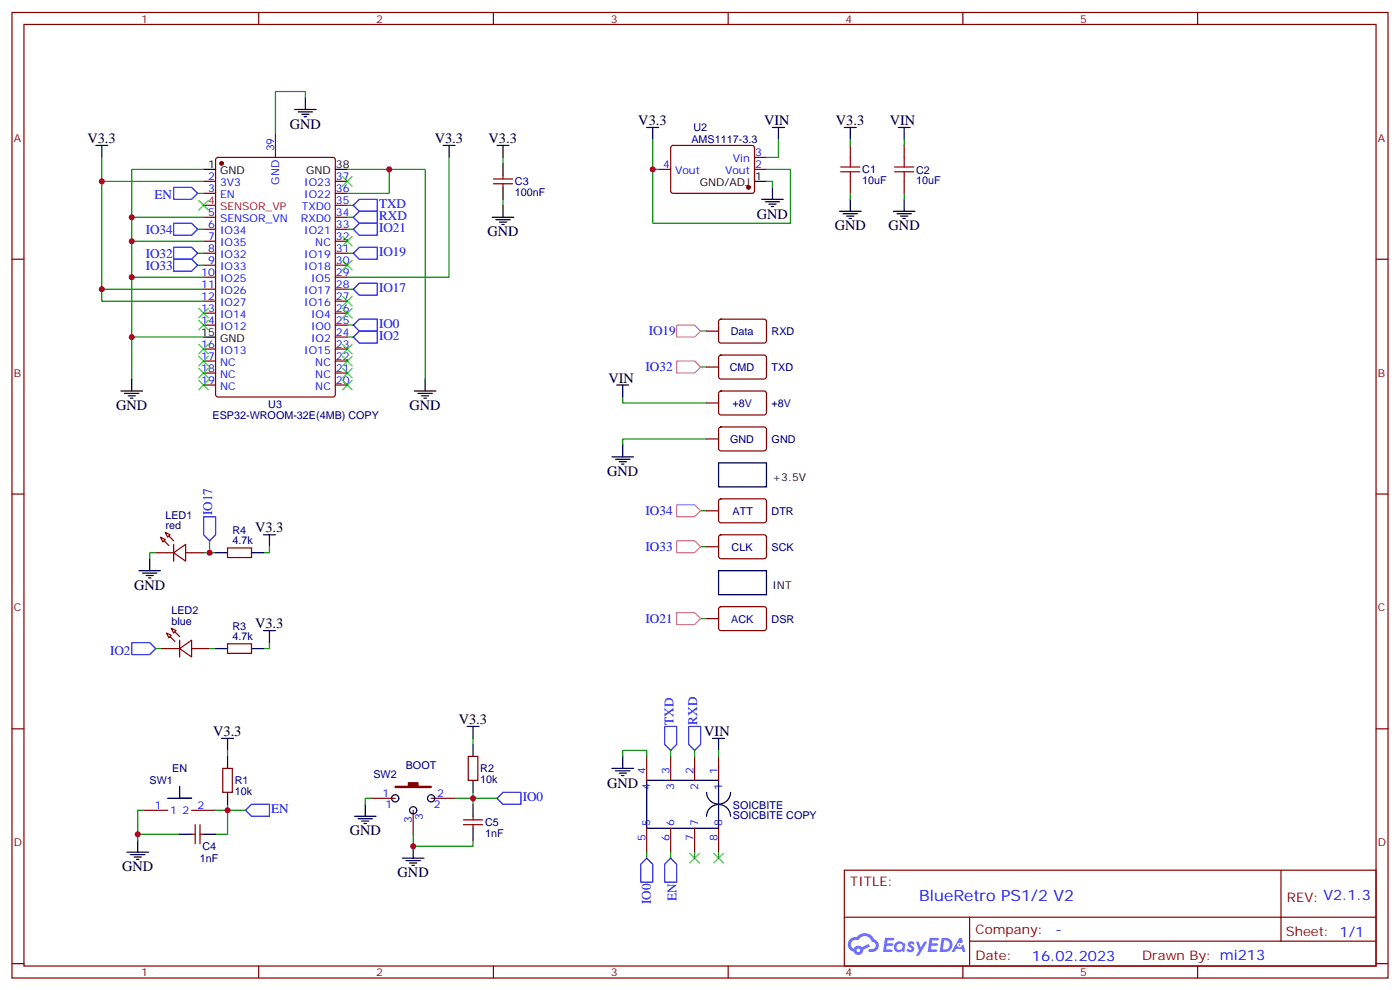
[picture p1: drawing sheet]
<svg xmlns="http://www.w3.org/2000/svg" width="412mm" height="292mm" viewBox="0 0 412 292" stroke-linecap="round" stroke-linejoin="round" font-family="sans-serif">
<g fill="none" stroke="#870000" stroke-width=".35">
<path d="M3.5 3.7h405.4v284.3h-405.4zM7.1 7.2h398.2v277.3h-398.2zM76.2 3.7v3.5M145.3 3.7v3.5M214.5 3.7v3.5M283.6 3.7v3.5M352.8 3.7v3.5M3.5 76.3h3.6M405.3 76.3h3.6M3.5 145.5h3.6M405.3 145.5h3.6M3.5 214.6h3.6"/>
<path d="M405.3 214.6h3.6M248.7 256.3h156.6v28.2h-156.6zM377.3 256.3v20.9M248.7 270.1h156.5M285.6 277.2h119.6M285.6 270.1v14.1M3.5 283.8h3.6M76.2 284.5v3.5M145.3 284.5v3.5M214.5 284.5v3.5M283.6 284.5v3.5M352.8 284.5v3.5"/>
<path d="M405.3 283.8h3.6"/>
</g>
<g fill="#5487ff">
<path d="M267.7 277.4a1.22 1.22 0 0 1 1.7 .3l-.4 .6a.47 .47 0 0 0-.3-.4 .47 .47 0 0 0-.5 .2l.1 .2a1.14 1.14 0 0 1 .8 1.7 1.14 1.14 0 0 1-1.9 0l-.2-.2 .5-.5 .7 .4a.29 .29 0 0 0 .3-.2 .29 .29 0 0 0-.2-.4 1.04 1.04 0 0 1-.6-1.7z"/>
<path d="M260.7 276.2h2.4l.3 .2-.2 .5h-1.8l-.1 .9h1.5l.3 .3-.3 .4h-1.6l-.2 1.1 1.7 .1 .2 .3-.2 .3h-2.6z"/>
<path d="M273.8 276.2h2.4l.3 .2-.1 .5h-1.8l-.2 .9h1.6l.3 .3-.4 .4h-1.6l-.1 1.1 1.7 .1 .2 .3-.2 .3h-2.6z"/>
<path d="M282.6 276.2h.7l.3 1.2-.6 .4a.69 .69 0 0 0-1 .2 .69 .69 0 0 0 .4 1 .69 .69 0 0 0 .9-.6l.5-.3 .6 2.2h-.8l-.2-.9h-1.8l-.5 .9h-.8z"/>
<path d="M269.8 277.3h.8l.6 1.8 1.1-1.8h.9l-2.6 4.2h-.8l.9-1.6z"/>
<path d="M277.4 276.2l-.6 4.1h1.3a2.11 2.11 0 0 0 2.5-2.1 2.11 2.11 0 0 0-2.5-2zM278.1 276.9a1.39 1.39 0 0 1 1.7 1.4 1.39 1.39 0 0 1-1.8 1.3h-.3z"/>
<path d="M263.7 277.8a1.54 1.54 0 0 0-.1 2.2 1.54 1.54 0 0 0 2.2 .1l.6 .2 .3-2.3-.2-.2h-.4a1.49 1.49 0 0 0-2.4 0zM264 278.8a.94 .94 0 0 1 1.8 0 .94 .94 0 0 1-1.8 0z"/>
<path d="M250.4 276.6a2.18 2.18 0 0 0 1.1 3.7 1.44 1.44 0 0 0 1.6 .9 1.44 1.44 0 0 0 1.2-1.5l2-1-.5-.7-1.9 .9a1.47 1.47 0 0 0-2.4 .5 1.39 1.39 0 0 1-.7-2 1.39 1.39 0 0 1 2-.4 2.12 2.12 0 0 1 2.2-1.3 2.12 2.12 0 0 1 1.9 1.7 1.14 1.14 0 0 1 1.1 1.4 1.14 1.14 0 0 1-1.7 .7 .43 .43 0 0 0-.5 .4 .43 .43 0 0 0 .4 .4 1.98 1.98 0 0 0 2.5-1.2 1.98 1.98 0 0 0-1.2-2.5 3.1 3.1 0 0 0-5.3-.7l-.9 .1zM252.3 279.9a.55 .55 0 0 1 1.1 0 .55 .55 0 0 1-1.1 0z"/>
<circle cx="282.6" cy="278.3" r=".26"/>
</g>
<g fill="none" stroke="#000" stroke-width=".35">
<path d="M86.8 32.2h6.3M87.8 32.9h4.3M88.9 33.7h2.1M89.6 34.4h.7M90 28.7v3.5M190.5 37.5h3.5M192.3 37.5v3.6M227.5 37.5h3.6M229.3 37.5v3.6M248.7 37.5h3.5M250.5 37.5v3.6M264.6 37.5h3.5"/>
<path d="M266.3 37.5v3.6M28.2 42.8h3.5M30 42.8v3.6M60 49.9h3.5M98.8 49.9h3.5M130.5 42.8h3.6M132.3 42.8v3.6M146.4 42.8h3.5M148.2 42.8v3.6M148.2 48.1v3.5M148.2 55.2v3.5M222.2 53.4h3.6"/>
<path d="M224.4 58.7h6.3M225.4 59.4h4.3M227.5 55.2v3.5M250.5 58.7v3.5M266.3 58.7v3.5M145 64h6.3M146 64.7h4.3M147.1 65.4h2.1M147.8 66.1h.7M148.2 60.5v3.5M226.5 60.1h2.1M227.2 60.8h.7"/>
<path d="M247.3 62.2h6.3M248.4 62.9h4.2M249.4 63.6h2.1M250.1 64.3h.7M263.2 62.2h6.3M264.2 62.9h4.3M265.3 63.6h2.1M266 64.3h.7M60 99.3h3.5M35.6 115.1h6.4M36.7 115.9h4.2M37.7 116.6h2.2"/>
<path d="M38.5 117.3h.7M38.8 111.6v3.5M122.1 115.1h6.3M123.1 115.9h4.3M124.2 116.6h2.1M124.9 117.3h.7M125.2 111.6v3.5M181.7 113.4h3.5M183.4 113.4v3.5M180.3 134.5h6.3M181.3 135.3h4.3M182.4 136h2.1"/>
<path d="M183.1 136.7h.7M183.4 131v3.5M211.7 136.3h14.1v7.1h-14.1zM77.6 157.5h3.5M79.4 157.5v3.5M40.9 168.1h6.4M42 168.8h4.2M43 169.5h2.2M43.7 170.2h.7M44.1 164.5v3.6M63.5 162.8h3.5M74.1 162.8h3.5"/>
<path d="M211.7 168.1h14.1v7h-14.1zM63.5 191h3.5M74.1 191h3.5M77.6 185.7h3.5M79.4 185.7v3.5M65.3 217.5h3.5M67 217.5v3.5M137.6 213.9h3.5M139.3 213.9v3.6M139.3 219.2v3.5M209.9 217.5h3.5M211.7 217.5v3.5"/>
<path d="M52.9 231.6v3.5h3.5h-7M67 222.7v3.6M67 233.3v3.6M107.6 236.9v3.5M139.3 229.8v3.5M139.3 236.9v3.5M180.3 226.3h6.3M181.3 227h4.3M182.4 227.7h2.1M183.1 228.4h.7M183.4 222.7v3.6M190.5 229.8h21.2v14.1h-21.2z"/>
<path d="M208.1 233.3a3.5 3.5 0 0 0 3.6 3.5 3.5 3.5 0 0 0 3.5-3.5M37.4 251h6.3M38.5 251.7h4.2M39.5 252.4h2.1M40.2 253.1h.7M40.6 247.4v3.6M52.9 245.7h3.5M60 245.7h3.5M104.4 240.4h6.4M105.5 241.1h4.2M106.5 241.8h2.2M107.2 242.5h.7"/>
<path d="M118.5 252.7h6.4M119.6 253.4h4.2M120.6 254.1h2.2M121.4 254.8h.7M121.7 249.2v3.5M139.3 243.9v3.5M208.1 240.4a3.5 3.5 0 0 1 3.6-3.5 3.5 3.5 0 0 1 3.5 3.5"/>
<circle cx="116.4" cy="235.1" r="1.06"/>
<circle cx="121.7" cy="238.6" r="1.06"/>
<circle cx="127" cy="235.1" r="1.06"/>
</g>
<g fill="none" stroke="#00f" stroke-width=".35">
<path d="M51.2 55.2h5.2l1.8 1.7-1.8 1.8h-5.2zM51.2 65.8h5.2l1.8 1.7-1.8 1.8h-5.2zM51.2 72.8h5.2l1.8 1.8-1.8 1.7h-5.2zM51.2 76.3h5.2l1.8 1.8-1.8 1.8h-5.2zM104.1 60.5l1.7-1.8h5.3v3.5h-5.3zM104.1 64l1.7-1.8h5.3v3.6h-5.3zM104.1 74.6l1.7-1.8h5.3v3.5h-5.3zM105.8 65.8h5.3v3.5h-5.3l-1.7-1.8zM104.1 85.2l1.7-1.8h5.3v3.5h-5.3zM104.1 95.7l1.7-1.7h5.3v3.5h-5.3zM105.8 97.5h5.3v3.5h-5.3l-1.7-1.7zM60 152.2h3.5v5.3l-1.8 1.7-1.7-1.7z"/>
<path d="M38.8 189.2h5.3l1.8 1.8-1.8 1.8h-5.3zM195.8 213.9h3.5v5.3l-1.7 1.8-1.8-1.8zM202.8 213.9h3.6v5.3l-1.8 1.8-1.8-1.8zM72.3 238.6l1.8-1.7h5.3v3.5h-5.3zM146.4 235.1l1.8-1.8h5.3v3.6h-5.3zM190.5 252.7l1.8 1.8v5.3h-3.6v-5.3zM197.6 252.7l1.7 1.8v5.3h-3.5v-5.3z"/>
</g>
<g fill="none" stroke="#870000" stroke-width=".35">
<path d="M81.1 39.3v7.1M60 53.4h3.5M60 56.9h3.5M63.7 46.6l.5-.2h33.9l.6 .4 .1 69.4-.5 .7h-34.1l-.6-.5-.1-69.3zM98.8 53.4h3.5M98.8 56.9h3.5M145.3 54.1h5.7M145.3 52.7h5.7M148.2 51.6v1.1M148.2 54.1v1.1M194 49.9h3.6M197.8 43l.5-.2 23.5 .1 .4 .6v13l-.7 .4h-23.5l-.4-.7v-12.7z"/>
<path d="M222.2 49.9h3.6M222.2 46.4h3.6M250.5 42.8v3.6M250.5 53.4v3.5M266.3 42.8v3.6M266.3 53.4v3.5M60 64h3.5M60 67.5h3.5M60 71h3.5M60 74.6h3.5M60 78.1h3.5M98.8 64h3.5"/>
<path d="M98.8 67.5h3.5M98.8 71h3.5M98.8 74.6h3.5M98.8 78.1h3.5M98.8 60.5h3.5M60 81.6h3.5M60 85.2h3.5M60 88.7h3.5M60 92.2h3.5M60 95.7h3.5M98.8 81.6h3.5M98.8 85.2h3.5"/>
<path d="M98.8 88.7h3.5M98.8 92.2h3.5M98.8 95.7h3.5M98.8 99.3h3.5M208.1 97.5h3.6M211.9 94.2l.5-.2h12.9l.5 .7-.1 5.9-.6 .4h-13l-.4-.7v-5.6zM60 102.8h3.5M60 106.3h3.5M60 109.9h3.5M60 113.4h3.5M98.8 102.8h3.5M98.8 106.3h3.5"/>
<path d="M98.8 109.9h3.5M98.8 113.4h3.5M208.1 118.7h3.6M208.1 108.1h3.6M211.9 115.4l.5-.3 12.9 .1 .5 .7-.1 5.9-.6 .4-13-.1-.4-.6v-5.6zM211.9 104.8l.5-.2h12.9l.5 .7-.1 5.9-.6 .4h-13l-.4-.7v-5.6zM208.1 129.3h3.6M211.9 125.9l.5-.2 12.9 .1 .5 .6-.1 6-.6 .4-13-.1-.4-.6v-5.7zM47.3 158.2l1.4 .7-.7 .7zM48.7 156.8l1.4 .7-.7 .7zM208.1 150.4h3.6M211.9 157.7l.5-.2h12.9l.5 .7-.1 5.9-.6 .4h-13l-.4-.7v-5.6z"/>
<path d="M211.9 147.1l.5-.2 12.9 .1 .5 .6-.1 5.9-.6 .5-13-.1-.4-.7v-5.6zM45.9 162.8h5.3M51.2 162.8l3.5-2.5v4.9zM51.2 160.3v4.9M54.7 162.8h5.3M67 161.4h7.1v2.8h-7.1zM208.1 161h3.6M211.9 178.9l.5-.3 12.9 .1 .5 .7-.1 5.9-.6 .4-13-.1-.4-.6v-5.6zM47.6 191h5.3M49 186.4l1.4 .7-.7 .7zM50.4 185l1.5 .7-.7 .7zM52.9 191l3.5-2.5v5z"/>
<path d="M52.9 188.5v5M56.4 191h5.3M67 189.6h7.1v2.8h-7.1zM208.1 182.2h3.6M42.3 238.6h7.1M56.4 238.6h7.1M65.6 226.3h2.8v7h-2.8zM109.4 235.1h7M121.7 238.6v7.1M127 235.1h7.1M137.9 222.7h2.9v7.1h-2.9zM190.5 222.7v7.1"/>
<path d="M197.6 222.7v7.1M204.6 222.7v7.1M211.7 222.7v7.1M56.4 245.7h1.1M57.5 242.9v5.6M58.9 242.9v5.6M58.9 245.7h1.1M136.5 242.9h5.7M136.5 241.4h5.7M139.3 240.4v1M139.3 242.9v1M190.5 243.9v7.1"/>
<path d="M197.6 243.9v7.1M204.6 243.9v7.1M211.7 243.9v7.1"/>
</g>
<g fill="#870000" stroke="#870000" stroke-width=".35">
<path d="M116.4 231.6h3.9v-1.1h2.8v1.1h3.9v.3h-10.6z"/>
<path d="M50.1 187.5l1.4 1.4z"/>
<path d="M51.5 186.1l1.4 1.4z"/>
<path d="M48.3 159.2l1.4 1.5z"/>
<path d="M49.7 157.8l1.5 1.4z"/>
<circle cx="220.5" cy="55.2" r=".53"/>
<circle cx="65.3" cy="48.1" r=".53"/>
</g>
<g fill="none" stroke="#008700" stroke-width=".35">
<path d="M90 28.7v-1.7h-8.9v12.3M30 46.4v7h30M30 53.4v31.8h30M58.2 56.9h1.8M60 49.9h-21.2v61.7M102.3 49.9h22.9v61.7M114.7 49.9v7h-12.4M132.3 46.4v35.2h-30M148.2 46.4v1.7M148.2 58.7v1.8M192.3 41.1v24.7h40.5v-15.9h-7M192.3 49.9h1.7"/>
<path d="M225.8 53.4h1.7v1.8M229.3 41.1v5.3h-3.5M250.5 41.1v1.7M250.5 56.9v1.8M266.3 41.1v1.7M266.3 56.9v1.8M38.8 64h21.2M38.8 71h21.2M58.2 67.5h1.8M58.2 74.6h1.8M58.2 78.1h1.8M102.3 60.5h1.8"/>
<path d="M102.3 64h1.8M102.3 67.5h1.8M102.3 74.6h1.8M30 85.2v3.5h30M38.8 99.3h21.2M38.8 81.6h21.2M102.3 85.2h1.8M102.3 95.7h1.8M102.3 99.3h1.8M206.4 97.5h1.7M183.4 116.9v1.8h24.7M206.4 108.1h1.7"/>
<path d="M208.1 129.3h-24.7v1.7M61.7 159.2v3.6M206.4 150.4h1.7M45.9 162.8h-1.8v1.7M60 162.8h3.5M79.4 161v1.8h-1.8M206.4 161h1.7M45.9 191h1.7M61.7 191h1.8M79.4 189.2v1.8h-1.8M206.4 182.2h1.7M139.3 217.5v1.7"/>
<path d="M42.3 238.6h-1.7v8.8M63.5 238.6h8.8M67 236.9v8.8h-3.5M67 221v1.7M109.4 235.1h-1.8v1.8M134.1 235.1h12.3M139.3 233.3v3.6M183.4 222.7v-1.7h7.1v1.7M197.6 221v1.7M204.6 221v1.7M211.7 221v1.7M40.6 245.7h12.3"/>
<path d="M121.7 245.7v3.5h17.6v-1.8M190.5 251v1.7M197.6 251v1.7M204.6 251v1.7M211.7 251v1.7"/>
</g>
<path d="M199.3 95.7h5.3l1.8 1.8-1.8 1.8h-5.3zM199.3 106.3h5.3l1.8 1.8-1.8 1.8h-5.3zM199.3 159.2h5.3l1.8 1.8-1.8 1.8h-5.3zM199.3 148.7h5.3l1.8 1.7-1.8 1.8h-5.3zM199.3 180.4h5.3l1.8 1.8-1.8 1.7h-5.3z" fill="none" stroke="#f0f" stroke-width=".35"/>
<g fill="none" stroke="#3c3" stroke-width=".35">
<path d="M58.6 59.1l2.8 2.8M61.4 59.1l-2.8 2.8M100.9 52l2.8 2.8M103.7 52l-2.8 2.8M100.9 69.6l2.8 2.9M100.9 76.7l2.8 2.8M103.7 69.6l-2.8 2.9M103.7 76.7l-2.8 2.8M58.6 90.8l2.8 2.8M58.6 94.3l2.8 2.9M61.4 94.3l-2.8 2.9M61.4 90.8l-2.8 2.8"/>
<path d="M100.9 87.3l2.8 2.8M100.9 90.8l2.8 2.8M103.7 87.3l-2.8 2.8M103.7 90.8l-2.8 2.8M58.6 101.4l2.8 2.8M58.6 104.9l2.8 2.8M58.6 108.4l2.8 2.9M58.6 112l2.8 2.8M61.4 101.4l-2.8 2.8M61.4 104.9l-2.8 2.8M61.4 108.4l-2.8 2.9M61.4 112l-2.8 2.8"/>
<path d="M100.9 101.4l2.8 2.8M100.9 104.9l2.8 2.8M100.9 108.4l2.8 2.9M100.9 112l2.8 2.8M103.7 101.4l-2.8 2.8M103.7 104.9l-2.8 2.8M103.7 108.4l-2.8 2.9M103.7 112l-2.8 2.8M203.2 251.3l2.8 2.8M206 251.3l-2.8 2.8M210.3 251.3l2.8 2.8M213.1 251.3l-2.8 2.8"/>
</g>
<path d="M247.6 50.6h5.7M247.6 49.2h5.7M250.5 46.4v2.8M250.5 50.6v2.8M263.5 50.6h5.7M263.5 49.2h5.7M266.3 46.4v2.8M266.3 50.6v2.8" fill="none" stroke="#a10000" stroke-width=".35"/>
<path d="M60 60.5h3.5" fill="none" stroke="#f00" stroke-width=".35"/>
<g fill="#c00">
<circle cx="121.7" cy="249.2" r=".88"/>
<circle cx="61.7" cy="162.8" r=".88"/>
<circle cx="67" cy="238.6" r=".88"/>
<circle cx="40.6" cy="245.7" r=".88"/>
<circle cx="192.3" cy="49.9" r=".88"/>
<circle cx="139.3" cy="235.1" r=".88"/>
<circle cx="114.7" cy="49.9" r=".88"/>
<circle cx="38.8" cy="64" r=".88"/>
<circle cx="38.8" cy="71" r=".88"/>
<circle cx="38.8" cy="81.6" r=".88"/>
<circle cx="38.8" cy="99.3" r=".88"/>
<circle cx="30" cy="53.4" r=".88"/>
<circle cx="30" cy="85.2" r=".88"/>
</g>
<text font-size="4.6" fill="#00f" x="270.8" y="265.3">BlueRetro PS1/2 V2</text>
<g font-size="4.2">
<text x="85.4" y="37.9">GND</text>
<text x="188" y="36.8">V3.3</text>
<text x="225.1" y="36.8">VIN</text>
<text x="246.2" y="36.8">V3.3</text>
<text x="262.1" y="36.8">VIN</text>
<text x="25.8" y="42.1">V3.3</text>
<text x="128.1" y="42.1">V3.3</text>
<text x="143.9" y="42.1">V3.3</text>
<text x="223" y="64.3">GND</text>
<text x="143.6" y="69.6">GND</text>
<text x="245.9" y="67.9">GND</text>
<text x="261.8" y="67.9">GND</text>
<text x="179.2" y="112.7">VIN</text>
<text x="34.2" y="120.8">GND</text>
<text x="120.6" y="120.8">GND</text>
<text x="178.9" y="140.2">GND</text>
<text x="75.1" y="156.8">V3.3</text>
<text x="39.5" y="173.7">GND</text>
<text x="75.1" y="185">V3.3</text>
<text x="135.1" y="213.2">V3.3</text>
<text x="62.8" y="216.7">V3.3</text>
<text x="207.4" y="216.7">VIN</text>
<text x="178.9" y="231.9">GND</text>
<text x="103" y="246">GND</text>
<text x="36" y="256.6">GND</text>
<text x="117.1" y="258.4">GND</text>
</g>
<g font-size="4.2" fill="#00f">
<text x="310.9" y="275.1">-</text>
<text x="304" y="282.9">16.02.2023</text>
</g>
<g font-size="3.9" fill="#00f">
<text x="45.5" y="58.7">EN</text>
<text x="111.7" y="61.2">TXD</text>
<text x="111.7" y="64.8">RXD</text>
<text x="42.9" y="68.8">IO34</text>
<text x="111.7" y="68.3">IO21</text>
<text x="42.9" y="75.8">IO32</text>
<text x="111.7" y="75.3">IO19</text>
<text x="42.9" y="79.4">IO33</text>
<text x="111.7" y="85.9">IO17</text>
<text x="111.7" y="96.5">IO0</text>
<text x="111.7" y="100">IO2</text>
<text x="191.1" y="98.8">IO19</text>
<text x="190.2" y="109.3">IO32</text>
<text x="62.5" y="151.7" transform="rotate(-90 62.5 151.7)">IO17</text>
<text x="190.2" y="151.7">IO34</text>
<text x="190.2" y="162.3">IO33</text>
<text x="190.2" y="183.4">IO21</text>
<text x="32.4" y="192.8">IO2</text>
<text x="198.4" y="213.4" transform="rotate(-90 198.4 213.4)">TXD</text>
<text x="205.4" y="213.4" transform="rotate(-90 205.4 213.4)">RXD</text>
<text x="79.9" y="239.4">EN</text>
<text x="154" y="235.8">IO0</text>
<text x="191.8" y="266.2" transform="rotate(-90 191.8 266.2)">IO0</text>
<text x="199.3" y="265.3" transform="rotate(-90 199.3 265.3)">EN</text>
</g>
<g font-size="3.9" fill="#800">
<text x="250.5" y="260.8">TITLE:</text>
<text x="379.1" y="265.5">REV: V2.1.3</text>
<text x="287.4" y="275">Company:</text>
<text x="378.7" y="275.7">Sheet: 1/1</text>
<text x="287.4" y="282.7">Date:</text>
<text x="336.4" y="282.8">Drawn By: mi213</text>
</g>
<g font-size="3.2" fill="#800">
<text x="41.6" y="6.7">1</text>
<text x="110.8" y="6.7">2</text>
<text x="179.9" y="6.7">3</text>
<text x="249.1" y="6.7">4</text>
<text x="318.2" y="6.7">5</text>
<text x="4.1" y="41.8">A</text>
<text x="405.9" y="41.8">A</text>
<text x="4.1" y="110.9">B</text>
<text x="405.9" y="110.9">B</text>
<text x="4.1" y="180.1">C</text>
<text x="405.9" y="180.1">C</text>
<text x="4.1" y="249.2">D</text>
<text x="405.9" y="249.2">D</text>
<text x="41.6" y="287.5">1</text>
<text x="110.8" y="287.5">2</text>
<text x="179.9" y="287.5">3</text>
<text x="249.1" y="287.5">4</text>
<text x="318.2" y="287.5">5</text>
</g>
<g font-size="3.2" fill="#000080">
<text x="204.3" y="38.7">U2</text>
<text x="203.7" y="42.2">AMS1117-3.3</text>
<text x="254" y="51.1">C1</text>
<text x="269.9" y="51.1">C2</text>
<text x="151.7" y="57.8">100nF</text>
<text x="151.7" y="54.6">C3</text>
<text x="254" y="54.2">10uF</text>
<text x="269.9" y="54.2">10uF</text>
<text x="215.3" y="98.7">Data</text>
<text x="227.3" y="98.7">RXD</text>
<text x="215" y="109.2">CMD</text>
<text x="227.3" y="109.2">TXD</text>
<text x="215.7" y="119.8">+8V</text>
<text x="227.3" y="119.8">+8V</text>
<text x="62.6" y="123.5">ESP32-WROOM-32E(4MB) COPY</text>
<text x="79" y="120">U3</text>
<text x="215.1" y="130.4">GND</text>
<text x="227.3" y="130.4">GND</text>
<text x="48.7" y="155.7">red</text>
<text x="48.7" y="152.7">LED1</text>
<text x="215.8" y="151.6">ATT</text>
<text x="227.3" y="151.6">DTR</text>
<text x="68.4" y="160.3">4.7k</text>
<text x="68.5" y="157.2">R4</text>
<text x="215.5" y="162.2">CLK</text>
<text x="227.3" y="162.2">SCK</text>
<text x="50.5" y="183.9">blue</text>
<text x="50.5" y="180.9">LED2</text>
<text x="68.5" y="185.4">R3</text>
<text x="215.4" y="183.3">ACK</text>
<text x="227.3" y="183.3">DSR</text>
<text x="68.4" y="188.5">4.7k</text>
<text x="50.7" y="227.5">EN</text>
<text x="119.5" y="226.4">BOOT</text>
<text x="141.5" y="227.4">R2</text>
<text x="44.1" y="230.9">SW1</text>
<text x="69.1" y="230.9">R1</text>
<text x="110" y="229.2">SW2</text>
<text x="141.5" y="230.6">10k</text>
<text x="69.1" y="234.1">10k</text>
<text x="215.9" y="238.1">SOICBITE</text>
<text x="142.9" y="243.3">C5</text>
<text x="215.9" y="241.2">SOICBITE COPY</text>
<text x="59.6" y="250.3">C4</text>
<text x="142.9" y="246.4">1nF</text>
<text x="58.9" y="253.9">1nF</text>
</g>
<g font-size="3.2" fill="#00f">
<text x="80.8" y="44.6" transform="rotate(-90 80.8 44.6)">39</text>
<text x="215.9" y="47.8">Vin</text>
<text x="222.4" y="46">3</text>
<text x="61.3" y="53.1">2</text>
<text x="99" y="53.1">37</text>
<text x="195.4" y="49.5">4</text>
<text x="198.9" y="51.3">Vout</text>
<text x="213.6" y="51.3">Vout</text>
<text x="222.4" y="49.5">2</text>
<text x="61.3" y="56.6">3</text>
<text x="64.8" y="54.8">3V3</text>
<text x="64.8" y="58.3">EN</text>
<text x="82.2" y="54.3" transform="rotate(-90 82.2 54.3)">GND</text>
<text x="89.6" y="58.3">IO22</text>
<text x="89.6" y="54.8">IO23</text>
<text x="99" y="56.6">36</text>
<text x="61.3" y="63.6">5</text>
<text x="64.8" y="65.4">SENSOR_VN</text>
<text x="88.6" y="65.4">RXD0</text>
<text x="88.9" y="61.9">TXD0</text>
<text x="99" y="63.6">34</text>
<text x="99" y="60.1">35</text>
<text x="61.3" y="67.2">6</text>
<text x="61.3" y="70.7">7</text>
<text x="64.8" y="68.9">IO34</text>
<text x="89.6" y="68.9">IO21</text>
<text x="99" y="70.7">32</text>
<text x="99" y="67.2">33</text>
<text x="61.3" y="74.2">8</text>
<text x="61.3" y="77.8">9</text>
<text x="64.8" y="72.5">IO35</text>
<text x="64.8" y="76">IO32</text>
<text x="89.6" y="76">IO19</text>
<text x="92.9" y="72.5">NC</text>
<text x="99" y="77.8">30</text>
<text x="99" y="74.2">31</text>
<text x="59.3" y="81.3">10</text>
<text x="64.8" y="79.5">IO33</text>
<text x="64.8" y="83">IO25</text>
<text x="89.6" y="79.5">IO18</text>
<text x="91.6" y="83">IO5</text>
<text x="99" y="81.3">29</text>
<text x="59.3" y="84.8">11</text>
<text x="59.3" y="88.3">12</text>
<text x="64.8" y="86.6">IO26</text>
<text x="89.6" y="86.6">IO17</text>
<text x="99" y="88.3">27</text>
<text x="99" y="84.8">28</text>
<text x="59.3" y="91.9">13</text>
<text x="59.3" y="95.4">14</text>
<text x="64.8" y="90.1">IO27</text>
<text x="64.8" y="93.6">IO14</text>
<text x="89.6" y="90.1">IO16</text>
<text x="91.6" y="93.6">IO4</text>
<text x="99" y="95.4">25</text>
<text x="99" y="91.9">26</text>
<text x="64.8" y="97.2">IO12</text>
<text x="91.6" y="100.7">IO2</text>
<text x="91.6" y="97.2">IO0</text>
<text x="99" y="98.9">24</text>
<text x="59.3" y="102.4">16</text>
<text x="59.3" y="106">17</text>
<text x="64.8" y="104.2">IO13</text>
<text x="64.8" y="107.7">NC</text>
<text x="89.6" y="104.2">IO15</text>
<text x="92.9" y="107.7">NC</text>
<text x="99" y="106">22</text>
<text x="99" y="102.4">23</text>
<text x="59.3" y="109.5">18</text>
<text x="59.3" y="113">19</text>
<text x="64.8" y="111.3">NC</text>
<text x="92.9" y="111.3">NC</text>
<text x="99" y="113">20</text>
<text x="99" y="109.5">21</text>
<text x="64.8" y="114.8">NC</text>
<text x="92.9" y="114.8">NC</text>
<text x="190.1" y="228" transform="rotate(-90 190.1 228)">4</text>
<text x="191.6" y="232.5" transform="rotate(-90 191.6 232.5)">4</text>
<text x="197.2" y="228" transform="rotate(-90 197.2 228)">3</text>
<text x="198.6" y="232.5" transform="rotate(-90 198.6 232.5)">3</text>
<text x="204.3" y="228" transform="rotate(-90 204.3 228)">2</text>
<text x="205.7" y="232.5" transform="rotate(-90 205.7 232.5)">2</text>
<text x="211.3" y="228" transform="rotate(-90 211.3 228)">1</text>
<text x="212.7" y="232.5" transform="rotate(-90 212.7 232.5)">1</text>
<text x="45.6" y="238.3">1</text>
<text x="50.1" y="239.7">1</text>
<text x="53.7" y="239.7">2</text>
<text x="58.2" y="238.3">2</text>
<text x="112.6" y="234.7">1</text>
<text x="113.6" y="237.9">1</text>
<text x="127.8" y="237.9">2</text>
<text x="128.8" y="234.7">2</text>
<text x="121.4" y="242.4" transform="rotate(-90 121.4 242.4)">3</text>
<text x="124.5" y="241.4" transform="rotate(-90 124.5 241.4)">3</text>
<text x="191.6" y="243.2" transform="rotate(-90 191.6 243.2)">5</text>
<text x="198.6" y="243.2" transform="rotate(-90 198.6 243.2)">6</text>
<text x="205.7" y="243.2" transform="rotate(-90 205.7 243.2)">7</text>
<text x="212.7" y="243.2" transform="rotate(-90 212.7 243.2)">8</text>
<text x="190.1" y="247.7" transform="rotate(-90 190.1 247.7)">5</text>
<text x="197.2" y="247.7" transform="rotate(-90 197.2 247.7)">6</text>
<text x="204.3" y="247.7" transform="rotate(-90 204.3 247.7)">7</text>
<text x="211.3" y="247.7" transform="rotate(-90 211.3 247.7)">8</text>
</g>
<g font-size="3.2">
<text x="61.3" y="49.5">1</text>
<text x="64.8" y="51.3">GND</text>
<text x="90.2" y="51.3">GND</text>
<text x="99" y="49.5">38</text>
<text x="222.4" y="53.1">1</text>
<text x="206.2" y="54.8">GND/ADJ</text>
<text x="59.3" y="98.9">15</text>
<text x="64.8" y="100.7">GND</text>
<text x="227.5" y="141.6">+3.5V</text>
<text x="227.5" y="173.4">INT</text>
</g>
<g font-size="3.2" fill="#f00">
<text x="61.3" y="60.1">4</text>
<text x="64.8" y="61.9">SENSOR_VP</text>
</g>
</svg>
